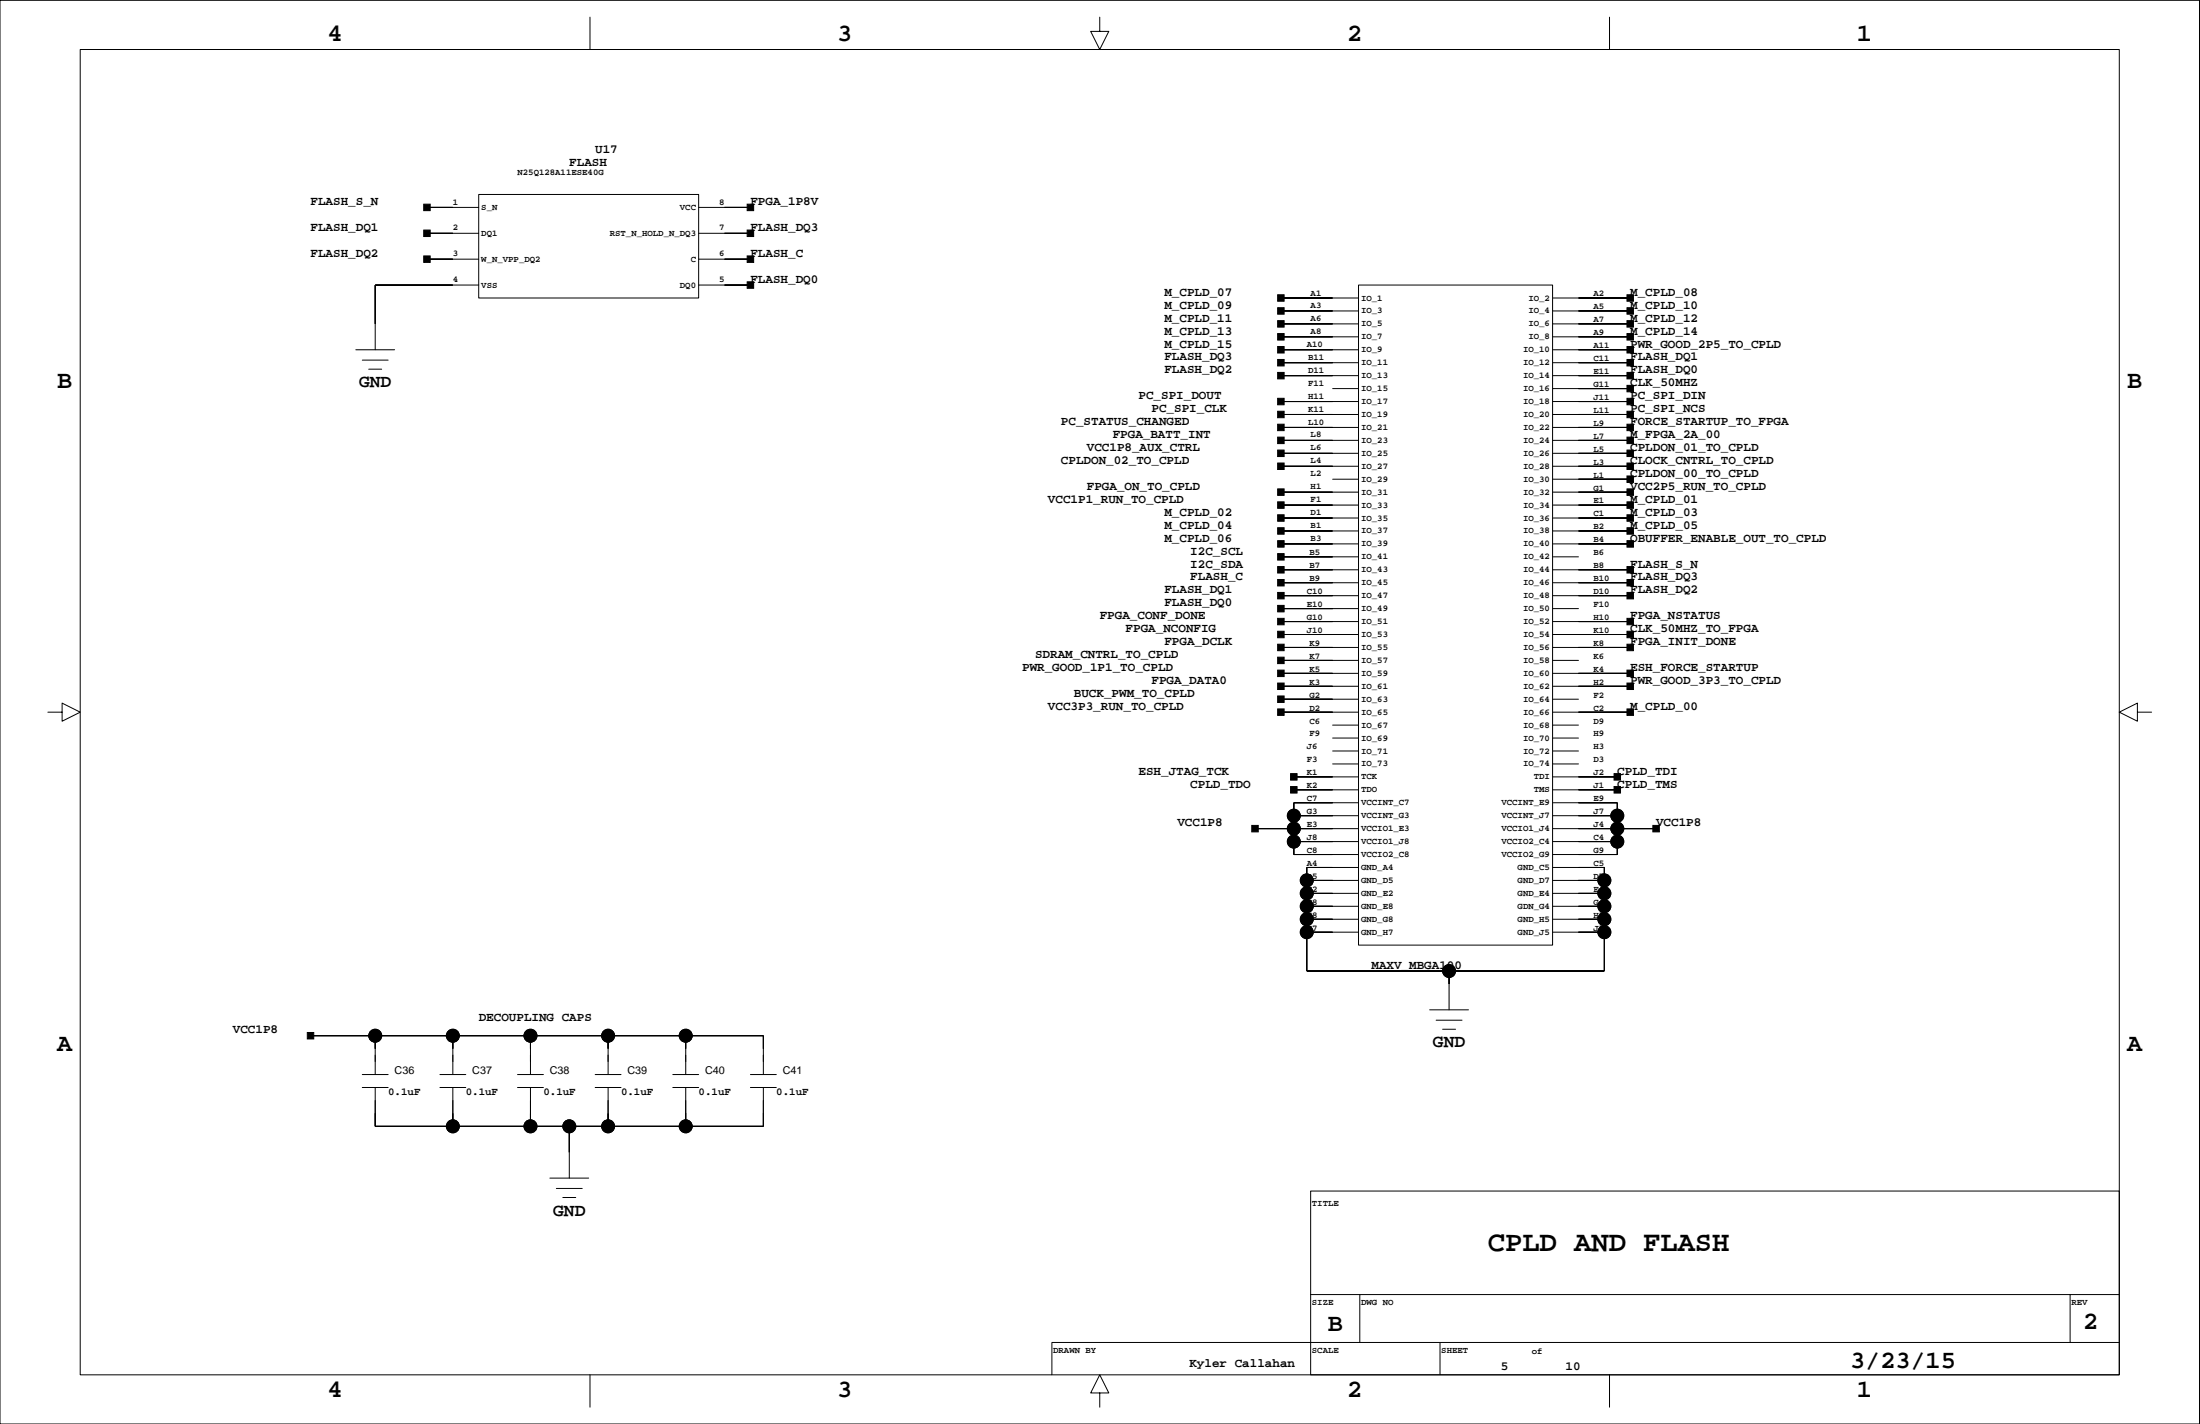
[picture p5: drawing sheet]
<svg xmlns="http://www.w3.org/2000/svg" width="432mm" height="279mm" viewBox="0 0 432 279" stroke-linecap="round" stroke-linejoin="round" font-family="sans-serif">
<g fill="none" stroke="#000" stroke-width=".2">
<path d="M0 .1h431.7v279.3h-431.7zM15.7 9.7h400.3v260.1h-400.3zM115.8 3.4v6.3M215.9 3.4v2.8h1.7l-1.7 3.5-1.8-3.5h1.8M315.9 3.4v6.3M94 38.2h43.1v20.3h-43.1zM83.8 50.9h10.2M83.8 45.8h10.2M83.8 40.7h10.2M94 55.9h-20.4v12.7M137.1 55.9h10.2M137.1 50.9h10.2"/>
<path d="M137.1 45.8h10.2M137.1 40.7h10.2M251.4 58.5h15.2M266.6 55.9h38.1v129.5h-38.1zM304.7 58.5h15.3M69.8 68.6h7.7M71.1 70.7h5.1M72.4 72.4h2.5M251.4 68.6h15.2M251.4 61h15.2M251.4 63.5h15.2M251.4 66.1h15.2"/>
<path d="M251.4 73.7h15.2M251.4 78.8h15.2M251.4 71.2h15.2M261.6 76.2h5M304.7 68.6h15.3M304.7 76.2h15.3M304.7 61h15.3M304.7 63.5h15.3M304.7 66.1h15.3M304.7 73.7h15.3M304.7 78.8h15.3M304.7 71.2h15.3"/>
<path d="M251.4 81.3h15.2M251.4 88.9h15.2M251.4 91.5h15.2M251.4 99.1h15.2M251.4 83.9h15.2M251.4 86.4h15.2M251.4 96.6h15.2M261.6 94h5M304.7 81.3h15.3M304.7 88.9h15.3M304.7 91.5h15.3M304.7 94h15.3"/>
<path d="M304.7 99.1h15.3M304.7 83.9h15.3M304.7 86.4h15.3M304.7 96.6h15.3M251.4 101.6h15.2M251.4 106.7h15.2M251.4 109.3h15.2M251.4 111.8h15.2M251.4 116.9h15.2M251.4 119.4h15.2M251.4 104.2h15.2M251.4 114.3h15.2"/>
<path d="M304.7 101.6h15.3M304.7 106.7h15.3M304.7 109.3h5.1M304.7 111.8h15.3M304.7 116.9h15.3M304.7 119.4h5.1M304.7 104.2h15.3M304.7 114.3h15.3M9.4 139.7h2.8v-1.7l3.5 1.7-3.5 1.8v-1.8M251.4 132.1h15.2M251.4 122h15.2M251.4 127h15.2"/>
<path d="M251.4 124.5h15.2M251.4 129.6h15.2M251.4 134.7h15.2M251.4 139.7h15.2M251.4 137.2h15.2M304.7 132.1h15.3M304.7 122h15.3M304.7 127h15.3M304.7 124.5h15.3M304.7 129.6h5.1M304.7 134.7h15.3M304.7 139.7h15.3"/>
<path d="M304.7 137.2h5.1M419.5 139.7v-1.7l-3.5 1.7 3.5 1.8v-1.8h2.8M253.9 152.4h12.7M253.9 155h12.7M261.6 142.3h5M261.6 144.8h5M261.6 147.3h5M261.6 149.9h5M266.6 157.5h-12.7v10.2h12.7M304.7 157.5h12.7v10.2h-12.7M304.7 152.4h12.7M304.7 155h12.7"/>
<path d="M304.7 142.3h5.1M304.7 144.8h5.1M304.7 147.3h5.1M304.7 149.9h5.1M246.3 162.6h20.3M253.9 165.1h12.7M253.9 160h12.7M256.5 177.8h10.1M256.5 175.3h10.1M256.5 172.7h10.1M266.6 170.2h-10.1v20.3h58.4v-20.3h-10.2M304.7 177.8h10.2"/>
<path d="M304.7 175.3h10.2M304.7 172.7h10.2M304.7 165.1h12.7M304.7 160h12.7M304.7 162.6h20.3M256.5 182.9h10.1M256.5 180.4h10.1M280.6 198.1h7.6M284.4 190.5v7.6M304.7 182.9h10.2M304.7 180.4h10.2M60.9 203.2h88.9v7.6"/>
<path d="M71.1 210.8h5.1M71.1 213.4h5.1M73.6 203.2v7.6M73.6 213.4v7.6h76.2v-7.6M86.3 210.8h5.1M86.3 213.4h5.1M88.9 203.2v7.6M88.9 213.4v7.6M101.6 210.8h5.1M101.6 213.4h5.1M104.1 203.2v7.6M104.1 213.4v7.6"/>
<path d="M116.8 210.8h5.1M116.8 213.4h5.1M119.4 203.2v7.6M119.4 213.4v7.6M132.1 210.8h5M132.1 213.4h5M134.6 203.2v7.6M134.6 213.4v7.6M147.3 210.8h5.1M147.3 213.4h5.1M281.9 200.2h5.1M283.1 201.9h2.6"/>
<path d="M107.9 231.2h7.6M109.2 233.2h5.1M110.5 235h2.5M111.7 221v10.2M257.2 233.7h158.8v36.1h-158.8zM257.2 254h158.8M266.9 254v9.4M406.3 254v9.4M115.8 269.8v6.3M215.9 273.3h1.7l-1.7-3.5-1.8 3.5h1.8v2.8M282.6 263.4v6.4M315.9 269.8v6.3"/>
<path d="M416 263.4h-209.5v6.4"/>
<circle cx="253.9" cy="162.6" r="1.27"/>
<circle cx="253.9" cy="160" r="1.27"/>
<circle cx="253.9" cy="165.1" r="1.27"/>
<circle cx="256.5" cy="177.8" r="1.27"/>
<circle cx="256.5" cy="175.3" r="1.27"/>
<circle cx="256.5" cy="172.7" r="1.27"/>
<circle cx="314.9" cy="177.8" r="1.27"/>
<circle cx="314.9" cy="175.3" r="1.27"/>
<circle cx="314.9" cy="172.7" r="1.27"/>
<circle cx="317.4" cy="162.6" r="1.27"/>
<circle cx="317.4" cy="165.1" r="1.27"/>
<circle cx="317.4" cy="160" r="1.27"/>
<circle cx="256.5" cy="180.4" r="1.27"/>
<circle cx="256.5" cy="182.9" r="1.27"/>
<circle cx="284.4" cy="190.5" r="1.27"/>
<circle cx="314.9" cy="180.4" r="1.27"/>
<circle cx="314.9" cy="182.9" r="1.27"/>
<circle cx="73.6" cy="203.2" r="1.27"/>
<circle cx="88.9" cy="203.2" r="1.27"/>
<circle cx="104.1" cy="203.2" r="1.27"/>
<circle cx="119.4" cy="203.2" r="1.27"/>
<circle cx="134.6" cy="203.2" r="1.27"/>
<circle cx="88.9" cy="221" r="1.27"/>
<circle cx="104.1" cy="221" r="1.27"/>
<circle cx="111.7" cy="221" r="1.27"/>
<circle cx="119.4" cy="221" r="1.27"/>
<circle cx="134.6" cy="221" r="1.27"/>
</g>
<g fill="#000" stroke="#000" stroke-width=".2">
<path d="M73.6 55.9v7.6z" fill-rule="evenodd"/>
<path d="M83.2 50.2h1.2v1.3h-1.2z" fill-rule="evenodd"/>
<path d="M83.2 45.1h1.2v1.3h-1.2z" fill-rule="evenodd"/>
<path d="M83.2 40.1h1.2v1.2h-1.2z" fill-rule="evenodd"/>
<path d="M73.6 55.9h15.3z" fill-rule="evenodd"/>
<path d="M83.8 50.9h5.1z" fill-rule="evenodd"/>
<path d="M83.8 45.8h5.1z" fill-rule="evenodd"/>
<path d="M83.8 40.7h5.1z" fill-rule="evenodd"/>
<path d="M146.7 40.1h1.2v1.2h-1.2z" fill-rule="evenodd"/>
<path d="M146.7 45.1h1.2v1.3h-1.2z" fill-rule="evenodd"/>
<path d="M146.7 50.2h1.2v1.3h-1.2z" fill-rule="evenodd"/>
<path d="M146.7 55.3h1.2v1.3h-1.2z" fill-rule="evenodd"/>
<path d="M142.2 40.7h5.1z" fill-rule="evenodd"/>
<path d="M142.2 45.8h5.1z" fill-rule="evenodd"/>
<path d="M142.2 50.9h5.1z" fill-rule="evenodd"/>
<path d="M142.2 55.9h5.1z" fill-rule="evenodd"/>
<path d="M250.8 57.8h1.2v1.3h-1.2z" fill-rule="evenodd"/>
<path d="M251.4 58.5h10.2z" fill-rule="evenodd"/>
<path d="M319.3 57.8h1.3v1.3h-1.3z" fill-rule="evenodd"/>
<path d="M309.8 58.5h10.2z" fill-rule="evenodd"/>
<path d="M250.8 60.4h1.2v1.2h-1.2z" fill-rule="evenodd"/>
<path d="M250.8 62.9h1.2v1.3h-1.2z" fill-rule="evenodd"/>
<path d="M250.8 65.5h1.2v1.2h-1.2z" fill-rule="evenodd"/>
<path d="M250.8 68h1.2v1.3h-1.2z" fill-rule="evenodd"/>
<path d="M250.8 70.5h1.2v1.3h-1.2z" fill-rule="evenodd"/>
<path d="M250.8 73.1h1.2v1.2h-1.2z" fill-rule="evenodd"/>
<path d="M250.8 78.2h1.2v1.2h-1.2z" fill-rule="evenodd"/>
<path d="M251.4 61h10.2z" fill-rule="evenodd"/>
<path d="M251.4 63.5h10.2z" fill-rule="evenodd"/>
<path d="M251.4 66.1h10.2z" fill-rule="evenodd"/>
<path d="M251.4 68.6h10.2z" fill-rule="evenodd"/>
<path d="M251.4 71.2h10.2z" fill-rule="evenodd"/>
<path d="M251.4 73.7h10.2z" fill-rule="evenodd"/>
<path d="M251.4 78.8h10.2z" fill-rule="evenodd"/>
<path d="M319.3 75.6h1.3v1.3h-1.3z" fill-rule="evenodd"/>
<path d="M319.3 73.1h1.3v1.2h-1.3z" fill-rule="evenodd"/>
<path d="M319.3 60.4h1.3v1.2h-1.3z" fill-rule="evenodd"/>
<path d="M319.3 65.5h1.3v1.2h-1.3z" fill-rule="evenodd"/>
<path d="M319.3 70.5h1.3v1.3h-1.3z" fill-rule="evenodd"/>
<path d="M319.3 78.2h1.3v1.2h-1.3z" fill-rule="evenodd"/>
<path d="M319.3 62.9h1.3v1.3h-1.3z" fill-rule="evenodd"/>
<path d="M319.3 68h1.3v1.3h-1.3z" fill-rule="evenodd"/>
<path d="M309.8 76.2h10.2z" fill-rule="evenodd"/>
<path d="M309.8 73.7h10.2z" fill-rule="evenodd"/>
<path d="M309.8 61h10.2z" fill-rule="evenodd"/>
<path d="M309.8 66.1h10.2z" fill-rule="evenodd"/>
<path d="M309.8 71.2h10.2z" fill-rule="evenodd"/>
<path d="M309.8 78.8h10.2z" fill-rule="evenodd"/>
<path d="M309.8 63.5h10.2z" fill-rule="evenodd"/>
<path d="M309.8 68.6h10.2z" fill-rule="evenodd"/>
<path d="M250.8 80.7h1.2v1.3h-1.2z" fill-rule="evenodd"/>
<path d="M250.8 83.2h1.2v1.3h-1.2z" fill-rule="evenodd"/>
<path d="M250.8 85.8h1.2v1.2h-1.2z" fill-rule="evenodd"/>
<path d="M250.8 98.5h1.2v1.2h-1.2z" fill-rule="evenodd"/>
<path d="M250.8 88.3h1.2v1.3h-1.2z" fill-rule="evenodd"/>
<path d="M250.8 90.8h1.2v1.3h-1.2z" fill-rule="evenodd"/>
<path d="M250.8 95.9h1.2v1.3h-1.2z" fill-rule="evenodd"/>
<path d="M251.4 81.3h10.2z" fill-rule="evenodd"/>
<path d="M251.4 83.9h10.2z" fill-rule="evenodd"/>
<path d="M251.4 86.4h10.2z" fill-rule="evenodd"/>
<path d="M251.4 99.1h10.2z" fill-rule="evenodd"/>
<path d="M251.4 88.9h10.2z" fill-rule="evenodd"/>
<path d="M251.4 91.5h10.2z" fill-rule="evenodd"/>
<path d="M251.4 96.6h10.2z" fill-rule="evenodd"/>
<path d="M319.3 80.7h1.3v1.3h-1.3z" fill-rule="evenodd"/>
<path d="M319.3 83.2h1.3v1.3h-1.3z" fill-rule="evenodd"/>
<path d="M319.3 85.8h1.3v1.2h-1.3z" fill-rule="evenodd"/>
<path d="M319.3 90.8h1.3v1.3h-1.3z" fill-rule="evenodd"/>
<path d="M319.3 93.4h1.3v1.3h-1.3z" fill-rule="evenodd"/>
<path d="M319.3 88.3h1.3v1.3h-1.3z" fill-rule="evenodd"/>
<path d="M319.3 98.5h1.3v1.2h-1.3z" fill-rule="evenodd"/>
<path d="M319.3 95.9h1.3v1.3h-1.3z" fill-rule="evenodd"/>
<path d="M309.8 81.3h10.2z" fill-rule="evenodd"/>
<path d="M309.8 83.9h10.2z" fill-rule="evenodd"/>
<path d="M309.8 86.4h10.2z" fill-rule="evenodd"/>
<path d="M309.8 91.5h10.2z" fill-rule="evenodd"/>
<path d="M309.8 94h10.2z" fill-rule="evenodd"/>
<path d="M309.8 88.9h10.2z" fill-rule="evenodd"/>
<path d="M309.8 99.1h10.2z" fill-rule="evenodd"/>
<path d="M309.8 96.6h10.2z" fill-rule="evenodd"/>
<path d="M250.8 101h1.2v1.3h-1.2z" fill-rule="evenodd"/>
<path d="M250.8 103.5h1.2v1.3h-1.2z" fill-rule="evenodd"/>
<path d="M250.8 106.1h1.2v1.3h-1.2z" fill-rule="evenodd"/>
<path d="M250.8 111.2h1.2v1.2h-1.2z" fill-rule="evenodd"/>
<path d="M250.8 113.7h1.2v1.3h-1.2z" fill-rule="evenodd"/>
<path d="M250.8 116.2h1.2v1.3h-1.2z" fill-rule="evenodd"/>
<path d="M250.8 108.6h1.2v1.3h-1.2z" fill-rule="evenodd"/>
<path d="M251.4 101.6h10.2z" fill-rule="evenodd"/>
<path d="M251.4 104.2h10.2z" fill-rule="evenodd"/>
<path d="M251.4 106.7h10.2z" fill-rule="evenodd"/>
<path d="M251.4 111.8h10.2z" fill-rule="evenodd"/>
<path d="M251.4 114.3h10.2z" fill-rule="evenodd"/>
<path d="M251.4 116.9h10.2z" fill-rule="evenodd"/>
<path d="M251.4 119.4h10.2z" fill-rule="evenodd"/>
<path d="M251.4 109.3h10.2z" fill-rule="evenodd"/>
<path d="M319.3 106.1h1.3v1.3h-1.3z" fill-rule="evenodd"/>
<path d="M319.3 111.2h1.3v1.2h-1.3z" fill-rule="evenodd"/>
<path d="M319.3 113.7h1.3v1.3h-1.3z" fill-rule="evenodd"/>
<path d="M319.3 116.2h1.3v1.3h-1.3z" fill-rule="evenodd"/>
<path d="M319.3 103.5h1.3v1.3h-1.3z" fill-rule="evenodd"/>
<path d="M319.3 101h1.3v1.3h-1.3z" fill-rule="evenodd"/>
<path d="M309.8 106.7h10.2z" fill-rule="evenodd"/>
<path d="M309.8 111.8h10.2z" fill-rule="evenodd"/>
<path d="M309.8 114.3h10.2z" fill-rule="evenodd"/>
<path d="M309.8 116.9h10.2z" fill-rule="evenodd"/>
<path d="M309.8 104.2h10.2z" fill-rule="evenodd"/>
<path d="M309.8 101.6h10.2z" fill-rule="evenodd"/>
<path d="M250.8 121.3h1.2v1.3h-1.2z" fill-rule="evenodd"/>
<path d="M250.8 136.6h1.2v1.2h-1.2z" fill-rule="evenodd"/>
<path d="M250.8 131.5h1.2v1.2h-1.2z" fill-rule="evenodd"/>
<path d="M250.8 123.9h1.2v1.2h-1.2z" fill-rule="evenodd"/>
<path d="M250.8 134h1.2v1.3h-1.2z" fill-rule="evenodd"/>
<path d="M250.8 126.4h1.2v1.3h-1.2z" fill-rule="evenodd"/>
<path d="M250.8 118.8h1.2v1.3h-1.2z" fill-rule="evenodd"/>
<path d="M250.8 128.9h1.2v1.3h-1.2z" fill-rule="evenodd"/>
<path d="M251.4 122h10.2z" fill-rule="evenodd"/>
<path d="M251.4 137.2h10.2z" fill-rule="evenodd"/>
<path d="M251.4 132.1h10.2z" fill-rule="evenodd"/>
<path d="M251.4 124.5h10.2z" fill-rule="evenodd"/>
<path d="M251.4 134.7h10.2z" fill-rule="evenodd"/>
<path d="M251.4 127h10.2z" fill-rule="evenodd"/>
<path d="M251.4 129.6h10.2z" fill-rule="evenodd"/>
<path d="M251.4 139.7h10.2z" fill-rule="evenodd"/>
<path d="M319.3 131.5h1.3v1.2h-1.3z" fill-rule="evenodd"/>
<path d="M319.3 126.4h1.3v1.3h-1.3z" fill-rule="evenodd"/>
<path d="M319.3 134h1.3v1.3h-1.3z" fill-rule="evenodd"/>
<path d="M319.3 123.9h1.3v1.2h-1.3z" fill-rule="evenodd"/>
<path d="M319.3 121.3h1.3v1.3h-1.3z" fill-rule="evenodd"/>
<path d="M309.8 132.1h10.2z" fill-rule="evenodd"/>
<path d="M309.8 127h10.2z" fill-rule="evenodd"/>
<path d="M309.8 134.7h10.2z" fill-rule="evenodd"/>
<path d="M309.8 124.5h10.2z" fill-rule="evenodd"/>
<path d="M309.8 122h10.2z" fill-rule="evenodd"/>
<path d="M309.8 139.7h10.2z" fill-rule="evenodd"/>
<path d="M250.8 139.1h1.2v1.3h-1.2z" fill-rule="evenodd"/>
<path d="M253.3 151.8h1.3v1.3h-1.3z" fill-rule="evenodd"/>
<path d="M253.3 154.3h1.3v1.3h-1.3z" fill-rule="evenodd"/>
<path d="M253.9 157.5v2.5z" fill-rule="evenodd"/>
<path d="M253.9 157.5h7.7z" fill-rule="evenodd"/>
<path d="M253.9 152.4h7.7z" fill-rule="evenodd"/>
<path d="M253.9 155h7.7z" fill-rule="evenodd"/>
<path d="M316.8 151.8h1.3v1.3h-1.3z" fill-rule="evenodd"/>
<path d="M316.8 154.3h1.3v1.3h-1.3z" fill-rule="evenodd"/>
<path d="M309.8 157.5h7.6z" fill-rule="evenodd"/>
<path d="M317.4 157.5v2.5z" fill-rule="evenodd"/>
<path d="M309.8 152.4h7.6z" fill-rule="evenodd"/>
<path d="M309.8 155h7.6z" fill-rule="evenodd"/>
<path d="M319.3 139.1h1.3v1.3h-1.3z" fill-rule="evenodd"/>
<path d="M245.7 162h1.3v1.2h-1.3z" fill-rule="evenodd"/>
<path d="M253.9 160v2.6z" fill-rule="evenodd"/>
<path d="M253.9 165.1v2.6z" fill-rule="evenodd"/>
<path d="M253.9 162.6v2.5z" fill-rule="evenodd"/>
<path d="M246.3 162.6h7.6z" fill-rule="evenodd"/>
<path d="M256.5 170.2v2.5z" fill-rule="evenodd"/>
<path d="M256.5 177.8v2.6z" fill-rule="evenodd"/>
<path d="M256.5 175.3v2.5z" fill-rule="evenodd"/>
<path d="M256.5 172.7v2.6z" fill-rule="evenodd"/>
<path d="M256.5 177.8h5.1z" fill-rule="evenodd"/>
<path d="M256.5 175.3h5.1z" fill-rule="evenodd"/>
<path d="M256.5 172.7h5.1z" fill-rule="evenodd"/>
<path d="M256.5 170.2h5.1z" fill-rule="evenodd"/>
<path d="M253.9 160h7.7z" fill-rule="evenodd"/>
<path d="M253.9 162.6h7.7z" fill-rule="evenodd"/>
<path d="M253.9 165.1h7.7z" fill-rule="evenodd"/>
<path d="M253.9 167.7h7.7z" fill-rule="evenodd"/>
<path d="M309.8 170.2h5.1z" fill-rule="evenodd"/>
<path d="M314.9 170.2v2.5z" fill-rule="evenodd"/>
<path d="M309.8 172.7h5.1z" fill-rule="evenodd"/>
<path d="M309.8 175.3h5.1z" fill-rule="evenodd"/>
<path d="M309.8 177.8h5.1z" fill-rule="evenodd"/>
<path d="M314.9 177.8v2.6z" fill-rule="evenodd"/>
<path d="M314.9 175.3v2.5z" fill-rule="evenodd"/>
<path d="M314.9 172.7v2.6z" fill-rule="evenodd"/>
<path d="M309.8 167.7h7.6z" fill-rule="evenodd"/>
<path d="M317.4 165.1v2.6z" fill-rule="evenodd"/>
<path d="M309.8 165.1h7.6z" fill-rule="evenodd"/>
<path d="M317.4 162.6v2.5z" fill-rule="evenodd"/>
<path d="M309.8 160h7.6z" fill-rule="evenodd"/>
<path d="M317.4 160v2.6z" fill-rule="evenodd"/>
<path d="M309.8 162.6h7.6z" fill-rule="evenodd"/>
<path d="M324.4 162h1.3v1.2h-1.3z" fill-rule="evenodd"/>
<path d="M317.4 162.6h7.6z" fill-rule="evenodd"/>
<path d="M256.5 182.9v7.6z" fill-rule="evenodd"/>
<path d="M256.5 180.4v2.5z" fill-rule="evenodd"/>
<path d="M256.5 182.9h5.1z" fill-rule="evenodd"/>
<path d="M256.5 180.4h5.1z" fill-rule="evenodd"/>
<path d="M284.4 190.5v2.6z" fill-rule="evenodd"/>
<path d="M256.5 190.5h27.9z" fill-rule="evenodd"/>
<path d="M309.8 180.4h5.1z" fill-rule="evenodd"/>
<path d="M309.8 182.9h5.1z" fill-rule="evenodd"/>
<path d="M314.9 182.9v7.6z" fill-rule="evenodd"/>
<path d="M314.9 180.4v2.5z" fill-rule="evenodd"/>
<path d="M284.4 190.5h30.5z" fill-rule="evenodd"/>
<path d="M60.3 202.6h1.3v1.3h-1.3z" fill-rule="evenodd"/>
<path d="M73.6 218.5v2.5z" fill-rule="evenodd"/>
<path d="M73.6 203.2v2.6z" fill-rule="evenodd"/>
<path d="M60.9 203.2h12.7z" fill-rule="evenodd"/>
<path d="M88.9 218.5v2.5z" fill-rule="evenodd"/>
<path d="M88.9 203.2v2.6z" fill-rule="evenodd"/>
<path d="M73.6 203.2h15.3z" fill-rule="evenodd"/>
<path d="M104.1 218.5v2.5z" fill-rule="evenodd"/>
<path d="M88.9 203.2h15.2z" fill-rule="evenodd"/>
<path d="M104.1 203.2v2.6z" fill-rule="evenodd"/>
<path d="M119.4 218.5v2.5z" fill-rule="evenodd"/>
<path d="M104.1 203.2h15.3z" fill-rule="evenodd"/>
<path d="M119.4 203.2v2.6z" fill-rule="evenodd"/>
<path d="M134.6 218.5v2.5z" fill-rule="evenodd"/>
<path d="M119.4 203.2h15.2z" fill-rule="evenodd"/>
<path d="M134.6 203.2v2.6z" fill-rule="evenodd"/>
<path d="M149.8 218.5v2.5z" fill-rule="evenodd"/>
<path d="M134.6 203.2h15.2z" fill-rule="evenodd"/>
<path d="M149.8 203.2v2.6z" fill-rule="evenodd"/>
<path d="M73.6 221h15.3z" fill-rule="evenodd"/>
<path d="M88.9 221h15.2z" fill-rule="evenodd"/>
<path d="M111.7 221v5.1z" fill-rule="evenodd"/>
<path d="M104.1 221h7.6z" fill-rule="evenodd"/>
<path d="M111.7 221h7.7z" fill-rule="evenodd"/>
<path d="M119.4 221h15.2z" fill-rule="evenodd"/>
<path d="M134.6 221h15.2z" fill-rule="evenodd"/>
<circle cx="253.9" cy="162.6" r="1.27"/>
<circle cx="253.9" cy="160" r="1.27"/>
<circle cx="253.9" cy="165.1" r="1.27"/>
<circle cx="256.5" cy="177.8" r="1.27"/>
<circle cx="256.5" cy="175.3" r="1.27"/>
<circle cx="256.5" cy="172.7" r="1.27"/>
<circle cx="314.9" cy="177.8" r="1.27"/>
<circle cx="314.9" cy="175.3" r="1.27"/>
<circle cx="314.9" cy="172.7" r="1.27"/>
<circle cx="317.4" cy="162.6" r="1.27"/>
<circle cx="317.4" cy="165.1" r="1.27"/>
<circle cx="317.4" cy="160" r="1.27"/>
<circle cx="256.5" cy="180.4" r="1.27"/>
<circle cx="256.5" cy="182.9" r="1.27"/>
<circle cx="284.4" cy="190.5" r="1.27"/>
<circle cx="314.9" cy="180.4" r="1.27"/>
<circle cx="314.9" cy="182.9" r="1.27"/>
<circle cx="73.6" cy="203.2" r="1.27"/>
<circle cx="88.9" cy="203.2" r="1.27"/>
<circle cx="104.1" cy="203.2" r="1.27"/>
<circle cx="119.4" cy="203.2" r="1.27"/>
<circle cx="134.6" cy="203.2" r="1.27"/>
<circle cx="88.9" cy="221" r="1.27"/>
<circle cx="104.1" cy="221" r="1.27"/>
<circle cx="111.7" cy="221" r="1.27"/>
<circle cx="119.4" cy="221" r="1.27"/>
<circle cx="134.6" cy="221" r="1.27"/>
</g>
<text font-size="5.6" x="292" y="245.4">CPLD AND FLASH</text>
<g font-size="4.9">
<text x="64.3" y="8.1">4</text>
<text x="164.3" y="8.1">3</text>
<text x="264.4" y="8.1">2</text>
<text x="364.4" y="8.1">1</text>
<text x="11.2" y="76.1">B</text>
<text x="417.5" y="76.1">B</text>
<text x="11.2" y="206.1">A</text>
<text x="417.5" y="206.1">A</text>
<text x="260.6" y="261.2">B</text>
<text x="408.8" y="260.7">2</text>
<text x="363.1" y="268.4">3/23/15</text>
<text x="64.3" y="274.2">4</text>
<text x="164.3" y="274.2">3</text>
<text x="264.4" y="274.2">2</text>
<text x="364.4" y="274.2">1</text>
</g>
<g font-size="3.5">
<text x="70.5" y="76">GND</text>
<text x="281.2" y="205.5">GND</text>
<text x="108.6" y="238.5">GND</text>
</g>
<g font-size="2.5">
<text x="111.7" y="32.6">FLASH</text>
<text x="116.8" y="30.1">U17</text>
<text x="60.9" y="40.3">FLASH_S_N</text>
<text x="147.3" y="40.3">FPGA_1P8V</text>
<text x="60.9" y="45.3">FLASH_DQ1</text>
<text x="147.3" y="45.3">FLASH_DQ3</text>
<text x="60.9" y="50.4">FLASH_DQ2</text>
<text x="147.3" y="50.4">FLASH_C</text>
<text x="147.3" y="55.5">FLASH_DQ0</text>
<text x="228.5" y="58">M_CPLD_07</text>
<text x="320" y="58">M_CPLD_08</text>
<text x="228.5" y="60.6">M_CPLD_09</text>
<text x="228.5" y="63.1">M_CPLD_11</text>
<text x="228.5" y="65.6">M_CPLD_13</text>
<text x="320" y="60.6">M_CPLD_10</text>
<text x="320" y="65.6">M_CPLD_14</text>
<text x="320" y="63.1">M_CPLD_12</text>
<text x="228.5" y="68.2">M_CPLD_15</text>
<text x="228.5" y="70.7">FLASH_DQ3</text>
<text x="320" y="70.7">FLASH_DQ1</text>
<text x="320" y="68.2">PWR_GOOD_2P5_TO_CPLD</text>
<text x="228.5" y="73.3">FLASH_DQ2</text>
<text x="320" y="75.8">CLK_50MHZ</text>
<text x="320" y="73.3">FLASH_DQ0</text>
<text x="208.2" y="83.4">PC_STATUS_CHANGED</text>
<text x="223.5" y="78.3">PC_SPI_DOUT</text>
<text x="226" y="80.9">PC_SPI_CLK</text>
<text x="320" y="78.3">PC_SPI_DIN</text>
<text x="320" y="80.9">PC_SPI_NCS</text>
<text x="320" y="83.4">FORCE_STARTUP_TO_FPGA</text>
<text x="213.3" y="88.5">VCC1P8_AUX_CTRL</text>
<text x="218.4" y="86">FPGA_BATT_INT</text>
<text x="320" y="86">M_FPGA_2A_00</text>
<text x="320" y="88.5">CPLDON_01_TO_CPLD</text>
<text x="208.2" y="91">CPLDON_02_TO_CPLD</text>
<text x="320" y="91">CLOCK_CNTRL_TO_CPLD</text>
<text x="320" y="93.6">CPLDON_00_TO_CPLD</text>
<text x="205.7" y="98.7">VCC1P1_RUN_TO_CPLD</text>
<text x="213.3" y="96.1">FPGA_ON_TO_CPLD</text>
<text x="228.5" y="101.2">M_CPLD_02</text>
<text x="320" y="101.2">M_CPLD_03</text>
<text x="320" y="98.7">M_CPLD_01</text>
<text x="320" y="96.1">VCC2P5_RUN_TO_CPLD</text>
<text x="228.5" y="103.7">M_CPLD_04</text>
<text x="228.5" y="106.3">M_CPLD_06</text>
<text x="320" y="106.3">OBUFFER_ENABLE_OUT_TO_CPLD</text>
<text x="320" y="103.7">M_CPLD_05</text>
<text x="233.6" y="108.8">I2C_SCL</text>
<text x="233.6" y="111.4">I2C_SDA</text>
<text x="233.6" y="113.9">FLASH_C</text>
<text x="320" y="111.4">FLASH_S_N</text>
<text x="320" y="113.9">FLASH_DQ3</text>
<text x="228.5" y="116.4">FLASH_DQ1</text>
<text x="228.5" y="119">FLASH_DQ0</text>
<text x="320" y="116.4">FLASH_DQ2</text>
<text x="215.9" y="121.5">FPGA_CONF_DONE</text>
<text x="220.9" y="124.1">FPGA_NCONFIG</text>
<text x="320" y="124.1">CLK_50MHZ_TO_FPGA</text>
<text x="320" y="121.5">FPGA_NSTATUS</text>
<text x="200.6" y="131.7">PWR_GOOD_1P1_TO_CPLD</text>
<text x="203.2" y="129.1">SDRAM_CNTRL_TO_CPLD</text>
<text x="228.5" y="126.6">FPGA_DCLK</text>
<text x="320" y="131.7">ESH_FORCE_STARTUP</text>
<text x="320" y="126.6">FPGA_INIT_DONE</text>
<text x="210.8" y="136.8">BUCK_PWM_TO_CPLD</text>
<text x="226" y="134.2">FPGA_DATA0</text>
<text x="320" y="134.2">PWR_GOOD_3P3_TO_CPLD</text>
<text x="205.7" y="139.3">VCC3P3_RUN_TO_CPLD</text>
<text x="320" y="139.3">M_CPLD_00</text>
<text x="223.5" y="152">ESH_JTAG_TCK</text>
<text x="233.6" y="154.5">CPLD_TDO</text>
<text x="317.4" y="152">CPLD_TDI</text>
<text x="317.4" y="154.5">CPLD_TMS</text>
<text x="231.1" y="162.1">VCC1P8</text>
<text x="325" y="162.1">VCC1P8</text>
<text x="269.2" y="190.1">MAXV_MBGA100</text>
<text x="45.7" y="202.8">VCC1P8</text>
<text x="94" y="200.2">DECOUPLING CAPS</text>
<text x="233.5" y="268.2">Kyler Callahan</text>
<text x="294.6" y="268.8">5</text>
<text x="307.3" y="268.8">10</text>
</g>
<g font-size="2.1">
<text x="76.2" y="214.9">0.1uF</text>
<text x="77.5" y="210.7">C36</text>
<text x="91.4" y="214.9">0.1uF</text>
<text x="92.7" y="210.7">C37</text>
<text x="106.7" y="214.9">0.1uF</text>
<text x="107.9" y="210.7">C38</text>
<text x="121.9" y="214.9">0.1uF</text>
<text x="123.2" y="210.7">C39</text>
<text x="137.1" y="214.9">0.1uF</text>
<text x="138.4" y="210.7">C40</text>
<text x="152.4" y="214.9">0.1uF</text>
<text x="153.6" y="210.7">C41</text>
</g>
<g font-size="1.8">
<text x="101.6" y="34.3">N25Q128A11ESE40G</text>
<text x="88.9" y="40.1">1</text>
<text x="94.5" y="41.2">S_N</text>
<text x="133.4" y="41.2">VCC</text>
<text x="141.1" y="40.1">8</text>
<text x="88.9" y="45.2">2</text>
<text x="94.5" y="46.3">DQ1</text>
<text x="119.7" y="46.3">RST_N_HOLD_N_DQ3</text>
<text x="141.1" y="45.2">7</text>
<text x="88.9" y="50.3">3</text>
<text x="94.5" y="51.3">W_N_VPP_DQ2</text>
<text x="135.6" y="51.3">C</text>
<text x="141.1" y="50.3">6</text>
<text x="88.9" y="55.4">4</text>
<text x="94.5" y="56.4">VSS</text>
<text x="133.4" y="56.4">DQ0</text>
<text x="141.1" y="55.4">5</text>
<text x="257.2" y="58.2">A1</text>
<text x="267.1" y="59">IO_1</text>
<text x="300" y="59">IO_2</text>
<text x="312.8" y="58.2">A2</text>
<text x="257.2" y="65.5">A8</text>
<text x="257.2" y="63">A6</text>
<text x="257.2" y="60.4">A3</text>
<text x="267.1" y="61.5">IO_3</text>
<text x="267.1" y="64">IO_5</text>
<text x="300" y="61.5">IO_4</text>
<text x="300" y="64">IO_6</text>
<text x="312.8" y="65.8">A9</text>
<text x="312.8" y="63.2">A7</text>
<text x="312.8" y="60.7">A5</text>
<text x="256.5" y="68.1">A10</text>
<text x="256.7" y="70.6">B11</text>
<text x="267.1" y="66.6">IO_7</text>
<text x="267.1" y="69.1">IO_9</text>
<text x="267.1" y="71.7">IO_11</text>
<text x="298.9" y="71.7">IO_12</text>
<text x="298.9" y="69.1">IO_10</text>
<text x="300" y="66.6">IO_8</text>
<text x="312.7" y="68.3">A11</text>
<text x="312.7" y="70.9">C11</text>
<text x="256.7" y="73.1">D11</text>
<text x="256.7" y="75.7">F11</text>
<text x="267.1" y="76.7">IO_15</text>
<text x="267.1" y="74.2">IO_13</text>
<text x="298.9" y="74.2">IO_14</text>
<text x="298.9" y="76.7">IO_16</text>
<text x="312.7" y="75.9">G11</text>
<text x="312.7" y="73.4">E11</text>
<text x="256.7" y="83.3">L10</text>
<text x="256.7" y="80.8">K11</text>
<text x="256.7" y="78.2">H11</text>
<text x="267.1" y="79.3">IO_17</text>
<text x="267.1" y="81.8">IO_19</text>
<text x="298.9" y="79.3">IO_18</text>
<text x="298.9" y="81.8">IO_20</text>
<text x="312.7" y="81">L11</text>
<text x="312.7" y="78.5">J11</text>
<text x="312.8" y="83.6">L9</text>
<text x="257.2" y="88.4">L6</text>
<text x="257.2" y="85.8">L8</text>
<text x="267.1" y="84.4">IO_21</text>
<text x="267.1" y="86.9">IO_23</text>
<text x="267.1" y="89.4">IO_25</text>
<text x="298.9" y="89.4">IO_26</text>
<text x="298.9" y="84.4">IO_22</text>
<text x="298.9" y="86.9">IO_24</text>
<text x="312.8" y="86.1">L7</text>
<text x="312.8" y="88.6">L5</text>
<text x="257.2" y="96">H1</text>
<text x="257.2" y="93.5">L2</text>
<text x="257.2" y="90.9">L4</text>
<text x="267.1" y="92">IO_27</text>
<text x="267.1" y="94.5">IO_29</text>
<text x="298.9" y="92">IO_28</text>
<text x="298.9" y="94.5">IO_30</text>
<text x="312.8" y="93.7">L1</text>
<text x="312.8" y="91.2">L3</text>
<text x="257.2" y="101.1">D1</text>
<text x="257.2" y="98.5">F1</text>
<text x="267.1" y="99.6">IO_33</text>
<text x="267.1" y="97.1">IO_31</text>
<text x="298.9" y="99.6">IO_34</text>
<text x="298.9" y="97.1">IO_32</text>
<text x="312.8" y="96.2">G1</text>
<text x="312.8" y="101.3">C1</text>
<text x="312.8" y="98.8">E1</text>
<text x="257.2" y="106.2">B3</text>
<text x="257.2" y="103.6">B1</text>
<text x="267.1" y="102.1">IO_35</text>
<text x="267.1" y="104.7">IO_37</text>
<text x="267.1" y="107.2">IO_39</text>
<text x="298.9" y="102.1">IO_36</text>
<text x="298.9" y="107.2">IO_40</text>
<text x="298.9" y="104.7">IO_38</text>
<text x="312.8" y="103.9">B2</text>
<text x="312.8" y="106.4">B4</text>
<text x="257" y="111.5">B7</text>
<text x="257" y="108.9">B5</text>
<text x="267.1" y="109.8">IO_41</text>
<text x="267.1" y="112.3">IO_43</text>
<text x="298.9" y="109.8">IO_42</text>
<text x="298.9" y="112.3">IO_44</text>
<text x="312.8" y="111.5">B8</text>
<text x="312.8" y="108.9">B6</text>
<text x="256.5" y="119.1">E10</text>
<text x="256.5" y="116.6">C10</text>
<text x="257" y="114">B9</text>
<text x="267.1" y="117.4">IO_47</text>
<text x="267.1" y="119.9">IO_49</text>
<text x="267.1" y="114.8">IO_45</text>
<text x="298.9" y="117.4">IO_48</text>
<text x="298.9" y="119.9">IO_50</text>
<text x="298.9" y="114.8">IO_46</text>
<text x="312.7" y="114">B10</text>
<text x="312.7" y="119.1">F10</text>
<text x="312.7" y="116.6">D10</text>
<text x="256.5" y="124.2">J10</text>
<text x="256.5" y="121.6">G10</text>
<text x="267.1" y="122.5">IO_51</text>
<text x="267.1" y="125">IO_53</text>
<text x="298.9" y="122.5">IO_52</text>
<text x="298.9" y="125">IO_54</text>
<text x="312.7" y="124.2">K10</text>
<text x="312.7" y="121.6">H10</text>
<text x="257" y="131.8">K5</text>
<text x="257" y="129.3">K7</text>
<text x="257" y="126.7">K9</text>
<text x="267.1" y="127.5">IO_55</text>
<text x="267.1" y="130.1">IO_57</text>
<text x="298.9" y="127.5">IO_56</text>
<text x="298.9" y="130.1">IO_58</text>
<text x="312.8" y="131.8">K4</text>
<text x="312.8" y="129.3">K6</text>
<text x="312.8" y="126.7">K8</text>
<text x="257" y="136.9">G2</text>
<text x="257" y="134.3">K3</text>
<text x="267.1" y="135.1">IO_61</text>
<text x="267.1" y="132.6">IO_59</text>
<text x="267.1" y="137.7">IO_63</text>
<text x="298.9" y="135.1">IO_62</text>
<text x="298.9" y="137.7">IO_64</text>
<text x="298.9" y="132.6">IO_60</text>
<text x="312.8" y="136.9">F2</text>
<text x="312.8" y="134.3">H2</text>
<text x="257" y="139.4">D2</text>
<text x="257" y="142">C6</text>
<text x="267.1" y="142.8">IO_67</text>
<text x="267.1" y="140.2">IO_65</text>
<text x="298.9" y="140.2">IO_66</text>
<text x="298.9" y="142.8">IO_68</text>
<text x="312.8" y="142">D9</text>
<text x="312.8" y="139.4">C2</text>
<text x="256.5" y="149.6">F3</text>
<text x="256.5" y="147">J6</text>
<text x="257" y="144.5">F9</text>
<text x="267.1" y="145.3">IO_69</text>
<text x="267.1" y="147.8">IO_71</text>
<text x="298.9" y="145.3">IO_70</text>
<text x="298.9" y="147.8">IO_72</text>
<text x="312.8" y="149.6">D3</text>
<text x="312.8" y="147">H3</text>
<text x="312.8" y="144.5">H9</text>
<text x="256.5" y="154.7">K2</text>
<text x="256.5" y="152.1">K1</text>
<text x="267.1" y="152.9">TCK</text>
<text x="267.1" y="155.5">TDO</text>
<text x="267.1" y="150.4">IO_73</text>
<text x="298.9" y="150.4">IO_74</text>
<text x="301" y="155.5">TMS</text>
<text x="301" y="152.9">TDI</text>
<text x="312.8" y="152.1">J2</text>
<text x="312.8" y="154.7">J1</text>
<text x="256.5" y="159.7">G3</text>
<text x="256.5" y="157.2">C7</text>
<text x="267.1" y="158">VCCINT_C7</text>
<text x="267.1" y="160.5">VCCINT_G3</text>
<text x="294.7" y="158">VCCINT_E9</text>
<text x="294.7" y="160.5">VCCINT_J7</text>
<text x="312.8" y="159.7">J7</text>
<text x="312.8" y="157.2">E9</text>
<text x="256.5" y="167.4">C8</text>
<text x="256.5" y="164.8">J8</text>
<text x="256.5" y="162.3">E3</text>
<text x="267.1" y="163.1">VCCIO1_E3</text>
<text x="267.1" y="165.6">VCCIO1_J8</text>
<text x="294.7" y="163.1">VCCIO1_J4</text>
<text x="294.7" y="165.6">VCCIO2_C4</text>
<text x="312.8" y="167.4">G9</text>
<text x="312.8" y="164.8">C4</text>
<text x="312.8" y="162.3">J4</text>
<text x="256.5" y="172.4">D5</text>
<text x="256.5" y="169.9">A4</text>
<text x="267.1" y="168.2">VCCIO2_C8</text>
<text x="267.1" y="170.7">GND_A4</text>
<text x="267.1" y="173.2">GND_D5</text>
<text x="294.7" y="168.2">VCCIO2_G9</text>
<text x="297.9" y="170.7">GND_C5</text>
<text x="297.9" y="173.2">GND_D7</text>
<text x="312.8" y="172.4">D7</text>
<text x="312.8" y="169.9">C5</text>
<text x="256.5" y="177.5">E8</text>
<text x="256.5" y="175">E2</text>
<text x="267.1" y="175.8">GND_E2</text>
<text x="267.1" y="178.3">GND_E8</text>
<text x="297.9" y="175.8">GND_E4</text>
<text x="297.9" y="178.3">GDN_G4</text>
<text x="312.8" y="177.5">G4</text>
<text x="312.8" y="175">E4</text>
<text x="256.5" y="182.6">H7</text>
<text x="256.5" y="180">G8</text>
<text x="267.1" y="180.9">GND_G8</text>
<text x="267.1" y="183.4">GND_H7</text>
<text x="297.9" y="180.9">GND_H5</text>
<text x="297.9" y="183.4">GND_J5</text>
<text x="312.8" y="182.6">J5</text>
<text x="312.8" y="180">H5</text>
<text x="257.5" y="236.7">TITLE</text>
<text x="257.5" y="256">SIZE</text>
<text x="267.1" y="256">DWG NO</text>
<text x="406.6" y="256">REV</text>
<text x="206.7" y="265.4">DRAWN BY</text>
<text x="257.5" y="265.4">SCALE</text>
<text x="282.9" y="265.4">SHEET</text>
<text x="300.7" y="265.6">of</text>
</g>
</svg>
